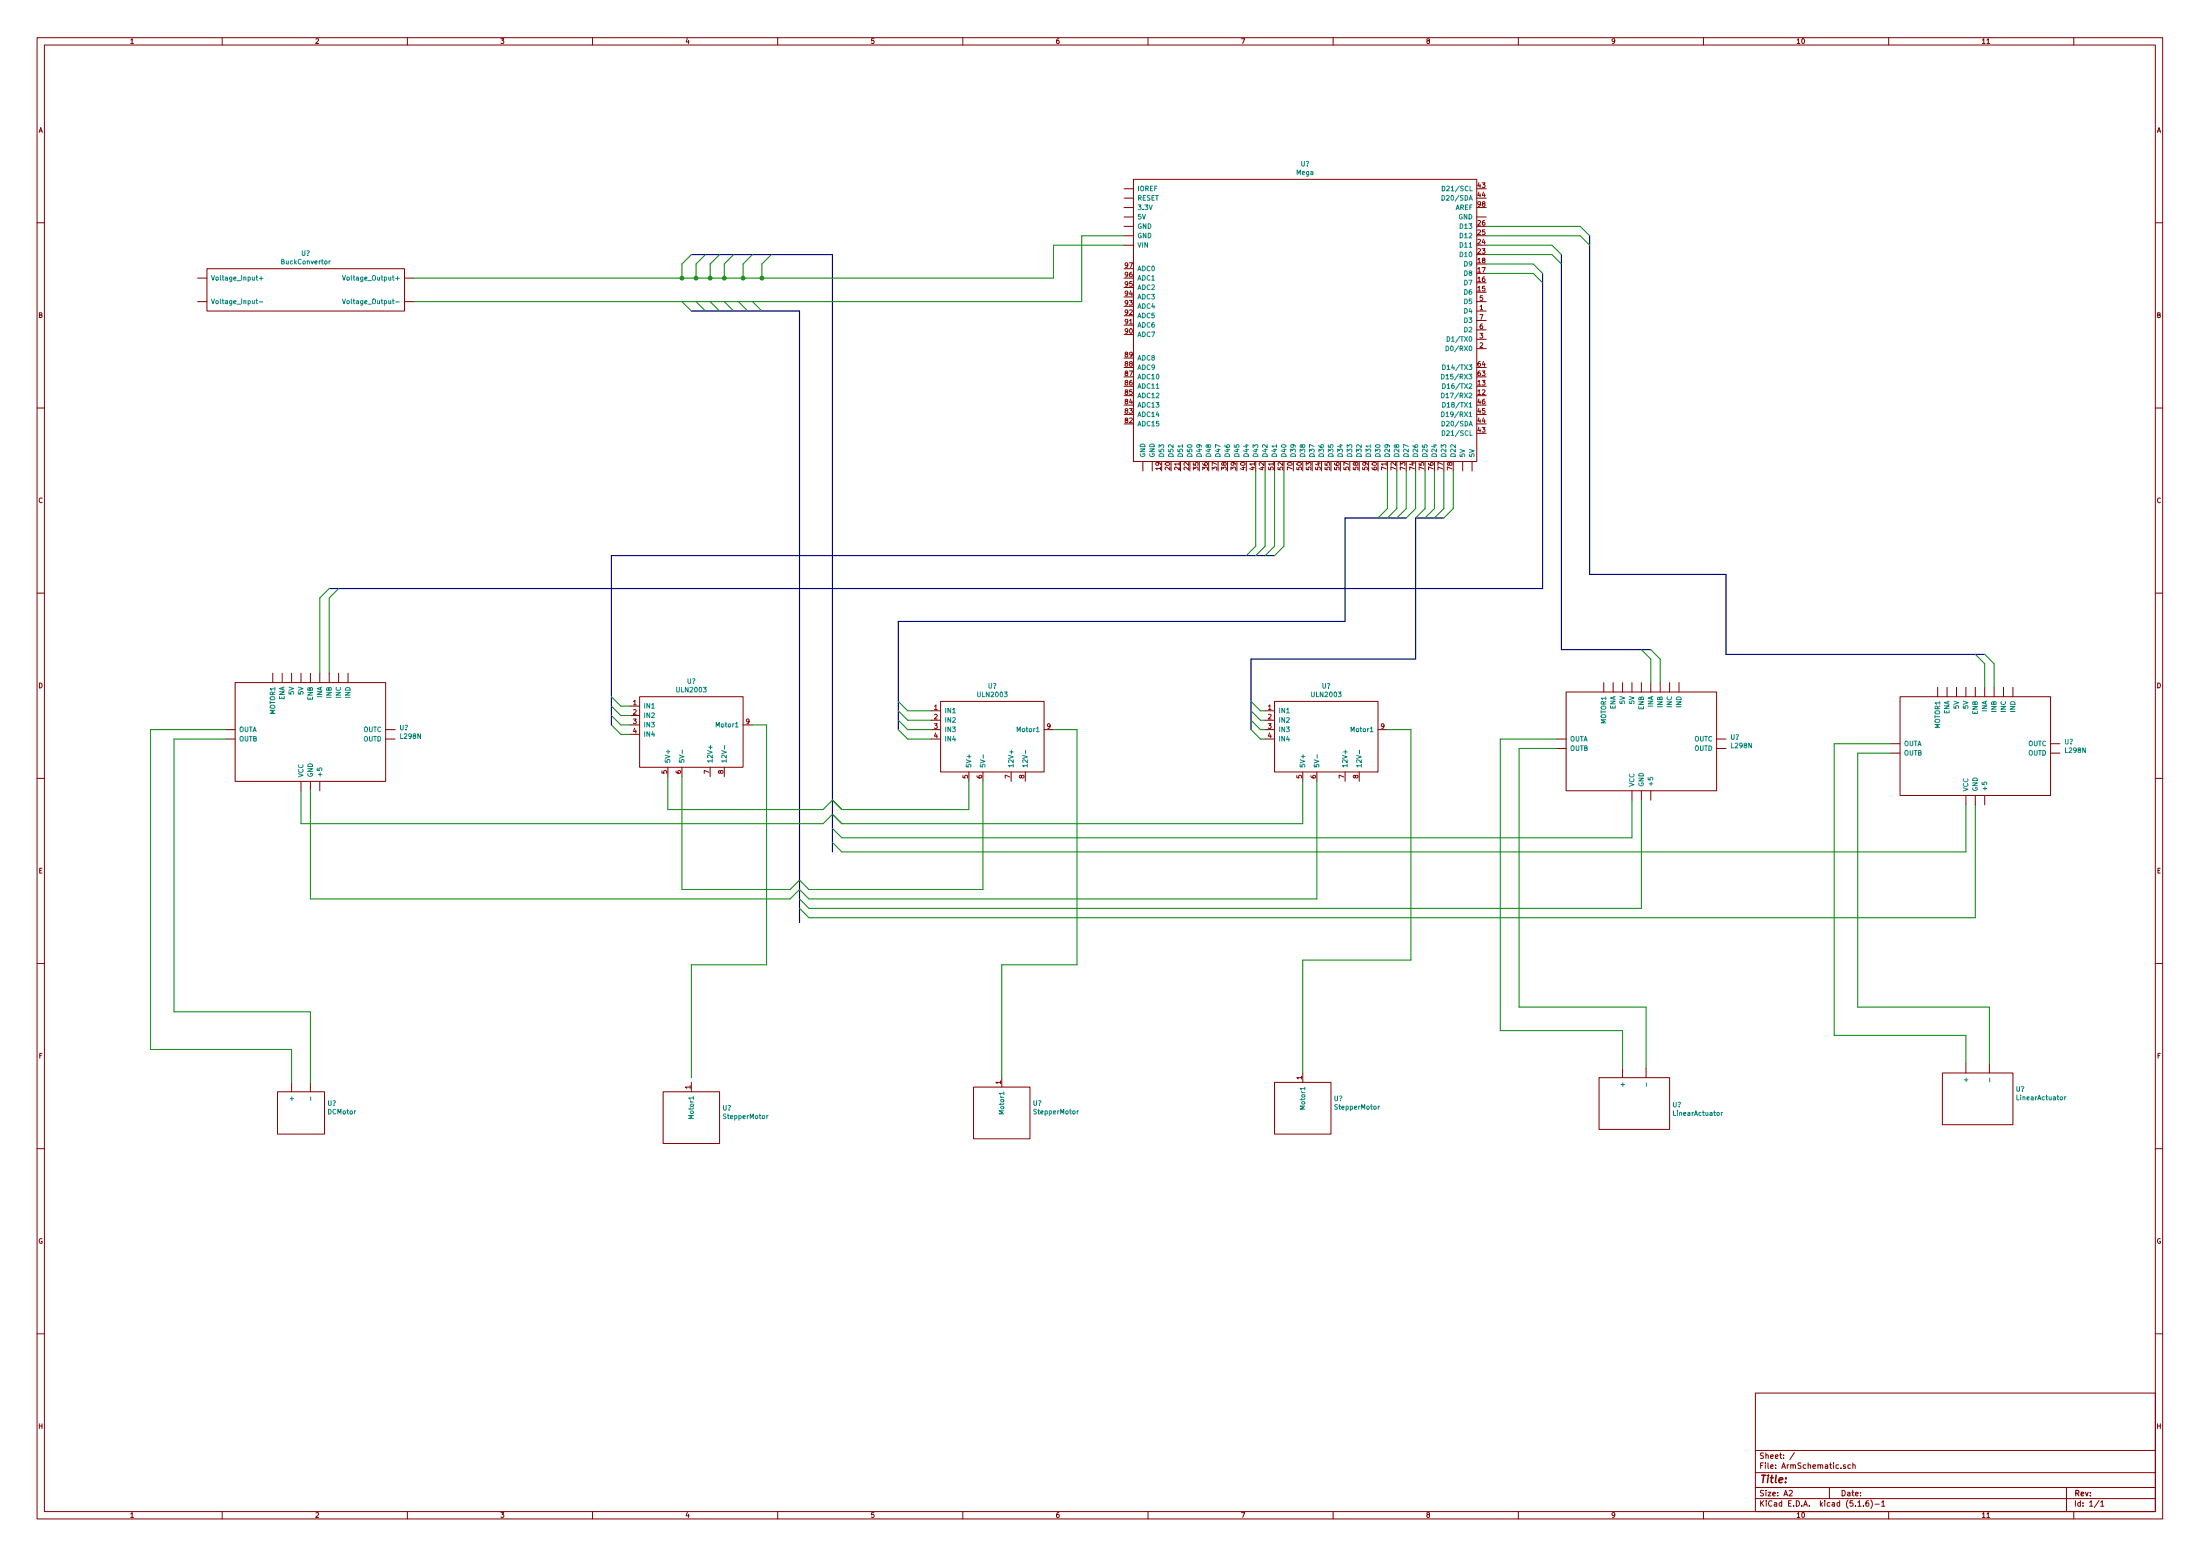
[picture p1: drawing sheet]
<svg xmlns="http://www.w3.org/2000/svg" width="594mm" height="420mm" viewBox="0 0 594 420" stroke-linecap="round" stroke-linejoin="round" font-family="sans-serif">
<g fill="none" stroke="#840000" stroke-width=".27">
<path d="M10 10.2h574v400h-574zM12 12.2h570v396h-570zM60 10.2v2M110 10.2v2M160 10.2v2M210 10.2v2M260 10.2v2M310 10.2v2M360 10.2v2M410 10.2v2M460 10.2v2M510 10.2v2"/>
<path d="M536.5 11.8h.8M560 10.2v2M303.5 56h2.6M303.5 58.6h2.6M303.5 51h2.6M303.5 53.5h2.6M306.1 48.4h92.7v76.2h-92.7zM398.8 58.6h2.5M10 60.2h2M53.3 75.1h2.6M55.9 72.6h53.3v11.4h-53.3zM109.2 75.1h2.6"/>
<path d="M303.5 63.7h2.6M303.5 61.1h2.6M303.5 66.2h2.6M582 60.2h2M53.3 81.4h2.6M109.2 81.4h2.6M398.8 84h2.5M398.8 94.1h2.5M398.8 91.6h2.5M398.8 81.4h2.5M398.8 89.1h2.5M398.8 86.5h2.5"/>
<path d="M10 110.2h2M582 110.2h2M308.6 124.6v2.6M311.1 124.6v2.6M395 124.6v2.6M397.5 124.6v2.6M10 160.2h2M582 160.2h2M61 199.6h2.5M61 197h2.5M63.5 184.3h40.6v26.7h-40.6zM73.7 181.8v2.5"/>
<path d="M76.2 181.8v2.5M78.7 181.8v2.5M81.3 181.8v2.5M83.8 181.8v2.5M86.4 181.8v2.5M88.9 181.8v2.5M91.4 181.8v2.5M94 181.8v2.5M104.1 199.6h2.6M104.1 197h2.6M170.2 190.7h2.5M170.2 193.2h2.5"/>
<path d="M170.2 195.7h2.5M170.2 198.3h2.5M172.7 188.1h28v19.1h-28zM200.7 195.7h2.5M251.5 199.6h2.5M251.5 191.9h2.5M251.5 194.5h2.5M251.5 197h2.5M254 189.4h27.9v19h-27.9zM281.9 197h2.6M341.6 199.6h2.6M341.6 191.9h2.6"/>
<path d="M341.6 194.5h2.6M341.6 197h2.6M344.2 189.4h27.9v19h-27.9zM372.1 197h2.5M420.4 199.6h2.5M422.9 186.9h40.6v26.6h-40.6zM433.1 184.3v2.6M435.6 184.3v2.6M438.1 184.3v2.6M440.7 184.3v2.6M443.2 184.3v2.6M445.8 184.3v2.6"/>
<path d="M448.3 184.3v2.6M450.8 184.3v2.6M453.4 184.3v2.6M463.5 199.6h2.6M513.1 188.1h40.6v26.7h-40.6zM523.2 185.6v2.5M525.8 185.6v2.5M528.3 185.6v2.5M530.9 185.6v2.5M533.4 185.6v2.5M535.9 185.6v2.5M538.5 185.6v2.5"/>
<path d="M541 185.6v2.5M543.6 185.6v2.5M10 210.2h2M81.3 211v2.5M83.8 211v2.5M86.4 211v2.5M180.3 207.2v2.5M184.1 207.2v2.5M191.8 207.2v2.5M195.6 207.2v2.5M261.6 208.4v2.6M265.4 208.4v2.6"/>
<path d="M273 208.4v2.6M276.9 208.4v2.6M351.8 208.4v2.6M355.6 208.4v2.6M363.2 208.4v2.6M367 208.4v2.6M420.4 202.1h2.5M440.7 213.5v2.6M443.2 213.5v2.6M445.8 213.5v2.6M463.5 202.1h2.6M510.5 200.8h2.6"/>
<path d="M510.5 203.4h2.6M530.9 214.8v2.5M533.4 214.8v2.5M535.9 214.8v2.5M553.7 200.8h2.6M553.7 203.4h2.6M582 210.2h2M10 260.2h2M582 260.2h2M74.9 294.8h12.7v11.4h-12.7zM78.7 292.3v2.5M83.8 292.3v2.5"/>
<path d="M179.1 294.8h15.2v14h-15.2zM186.7 292.3v2.5M262.9 293.5h15.2v14h-15.2zM270.5 291v2.5M344.2 292.3h15.2v13.9h-15.2zM351.8 289.7v2.6M431.8 291h19v14h-19zM438.1 288.5v2.5M444.5 288.5v2.5M524.5 289.7h19.1v14h-19.1zM530.9 287.2v2.5M537.2 287.2v2.5"/>
<path d="M10 310.2h2M582 310.2h2M10 360.2h2M474 376.2h108v32h-108zM582 360.2h2M474 397.7h108M474 391.7h108M484.6 392.2l-1.3 2M498.3 395.6l-.3-.1-.2 .2v.3l.5 .1v.3h-.5M499.7 395.6l-.4-.1-.3 .3 .1 .6h.6M500.3 395.6h.6l.1 .9M500.3 395v1.5"/>
<path d="M60 408.2v2M110 408.2v2M160 408.2v2M210 408.2v2M260 408.2v2M310 408.2v2M360 408.2v2M410 408.2v2M460 408.2v2M474 404.7h108M474 401.7h108M483.1 402.6l.6-.2 .3 .5-.9 1h.9"/>
<path d="M494 401.7v3M501.7 406.7h.8M503.2 406.6v.1M504.5 405.2l-.4 .1-.2 .3-.1 .8 .3 .3 .5-.1-.1-.7-.4-.1-.3 .3M505.2 405a1.71 1.71 0 0 1 0 2.3M506.3 406.2h1.2M508.1 405.7l.4-.5v1.5M508.1 406.7h.9M510 408.2v2M536.5 409.7h.8M558 401.7v6.5M560 408.2v2"/>
<path d="M566.8 405.1l-1.2 2M567.3 405.7l.4-.5v1.5M567.3 406.7h.8"/>
</g>
<g fill="none" stroke="#008484" stroke-width=".27">
<path d="M389.4 52.8a.64 .64 0 0 1 .7 .6 .64 .64 0 0 1-.7 .7zM389.5 50.3a.64 .64 0 0 1 .7 .6 .64 .64 0 0 1-.7 .6zM69.1 74.8h.5M69.3 74.4v1.1l.3 .2M70 75.2h1M70.5 74.7v1M88.8 70.5v.8M89.2 70.5l-.4 .2M92.5 74.4l.4 1.3 .4-1.3M69.1 81.2h.5M69.3 80.7v1.1l.3 .2M70 81.5h1"/>
<path d="M92.5 80.7l.4 1.3 .4-1.3M93.8 81.2h.3l.2 .2-.1 .6h-.3l-.3-.2zM389.6 98.5a.64 .64 0 0 1 .7 .7 .64 .64 0 0 1-.7 .6zM390.5 93.4a.64 .64 0 0 1 .7 .7 .64 .64 0 0 1-.7 .6zM390.8 90.9a.64 .64 0 0 1 .7 .6 .64 .64 0 0 1-.7 .7zM389.3 106.1a.64 .64 0 0 1 .7 .7 .64 .64 0 0 1-.7 .6zM389.3 111.2a.64 .64 0 0 1 .7 .7 .64 .64 0 0 1-.7 .6zM389.3 101.1a.64 .64 0 0 1 .7 .6 .64 .64 0 0 1-.7 .6zM389.4 113.8a.64 .64 0 0 1 .7 .6 .64 .64 0 0 1-.7 .6zM389.5 116.3a.64 .64 0 0 1 .7 .6 .64 .64 0 0 1-.7 .7zM389.6 103.6a.64 .64 0 0 1 .7 .6 .64 .64 0 0 1-.7 .7zM389.6 108.7a.64 .64 0 0 1 .7 .6 .64 .64 0 0 1-.7 .6z"/>
<path d="M319.3 120.1v.7M344.7 120.1v.7M370.1 120.1v.7M85.6 207.4v.6l.7 .1-.1-.6 .6-.1v.7M184.2 202.5v1M191.8 201.3v1M195.7 201.3v1M265.5 203.8v.9M273.1 202.6v.9M276.9 202.6v.9M355.7 203.8v.9M363.3 202.6v.9"/>
<path d="M367.1 202.6v.9M445.1 209.9v.7h.6l-.1-.6 .6-.1v.7M535.2 211.2v.6l.6 .1v-.6l.6-.1v.7M83.9 296.2v1M290.9 300v.8M291.2 300l-.3 .2M372.2 298.7v.8M372.5 298.7l-.3 .2M444.6 292.4v1M537.3 291.1v1M557.5 296.2v.8M557.9 296.2l-.4 .2"/>
<path d="M207.1 301.2v.9M207.4 301.2l-.3 .3M464.8 300.4v.8M465.2 300.4l-.4 .2"/>
</g>
<path d="M186.7 68.7h38.1v161.3M416.6 73.8v85.1h-327.7M421.6 68.7v106.7h24.2M429.3 63.7v91.4h36.8v21.6h69.8M186.7 84h29.2v165.1M379.7 139.9h-16.5v27.9h-120.6v29.2M389.9 139.9h-7.6v38.1h-44.5v19M344.2 150h-179.1v45.7" fill="none" stroke="#000084" stroke-width=".3"/>
<g fill="none" stroke="#008400" stroke-width=".27">
<path d="M186.7 68.7l-2.6 2.6v3.8M190.5 68.7l-2.5 2.6v3.8M194.3 68.7l-2.5 2.6v3.8M198.1 68.7l-2.5 2.6v3.8M203.2 68.7l-2.5 2.6v3.8M208.3 68.7l-2.6 2.6v3.8M303.5 63.7h-11.4v17.7h-180.3M303.5 66.2h-19v8.9h-172.7M401.3 63.7h25.4l2.6 2.5M401.3 66.2h17.8l2.5 2.5M401.3 73.8h12.7l2.6 2.6M401.3 71.3h12.7l2.6 2.5"/>
<path d="M401.3 68.7h17.8l2.5 2.6M401.3 61.1h25.4l2.6 2.6M184.1 81.4l2.6 2.6M188 81.4l2.5 2.6M191.8 81.4l2.5 2.6M195.6 81.4l2.5 2.6M199.4 81.4l2.5 2.6M203.2 81.4l2.5 2.6M339.1 127.2v20.3l-2.6 2.5M341.6 127.2v20.3l-2.5 2.5M344.2 127.2v20.3l-2.6 2.5M346.7 127.2v20.3l-2.5 2.5"/>
<path d="M374.6 127.2v10.1l-2.5 2.6M377.2 127.2v10.1l-2.6 2.6M379.7 127.2v10.1l-2.5 2.6M382.3 127.2v10.1l-2.6 2.6M384.8 127.2v10.1l-2.5 2.6M387.3 127.2v10.1l-2.5 2.6M389.9 127.2v10.1l-2.6 2.6M392.4 127.2v10.1l-2.5 2.6M88.9 158.9l-2.5 2.6v20.3M91.4 158.9l-2.5 2.6v20.3M443.2 175.4l2.6 2.6v6.3M445.8 175.4l2.5 2.6v6.3"/>
<path d="M533.4 176.7l2.5 2.5v6.4M535.9 176.7l2.6 2.5v6.4M61 197h-20.4v86.4h38.1v8.9M61 199.6h-14v73.6h36.8v19.1M165.1 190.7l2.5 2.5h2.6M165.1 193.2l2.5 2.5h2.6M165.1 195.7l2.5 2.6h2.6M165.1 188.1l2.5 2.6h2.6M203.2 195.7h3.8v64.8h-20.3v30.5M242.6 194.5l2.5 2.5h6.4M242.6 189.4l2.5 2.5h6.4M242.6 197l2.5 2.6h6.4"/>
<path d="M242.6 191.9l2.5 2.6h6.4M284.5 197h6.3v63.5h-20.3v30.5M337.8 194.5l2.6 2.5h1.2M337.8 189.4l2.6 2.5h1.2M337.8 197l2.6 2.6h1.2M337.8 191.9l2.6 2.6h1.2M374.6 197h6.4v62.2h-29.2v30.5M420.4 199.6h-15.3v78.7h33v10.2M180.3 209.7v8.9h41.9l2.6-2.5 2.5 2.5h34.3v-7.6M184.1 209.7v30.5h29.3l2.5-2.5 2.5 2.5h47v-29.2M351.8 211v11.4h-124.5l-2.5-2.5-2.6 2.5h-140.9v-8.9M355.6 211v31.7h-137.2l-2.5-2.5-2.5 2.5h-129.6v-29.2"/>
<path d="M420.4 202.1h-10.2v69.8h34.3v16.6M440.7 216.1v10.1h-213.4l-2.5-2.5M443.2 216.1v29.2h-224.8l-2.5-2.6M510.5 200.8h-15.2v78.8h35.6v7.6M510.5 203.4h-8.9v68.5h35.6v15.3M530.9 217.3v12.7h-303.6l-2.5-2.5M533.4 217.3v30.5h-315l-2.5-2.5"/>
</g>
<g fill="#008400" stroke="#008400" stroke-width=".27">
<circle cx="191.8" cy="75.1" r=".51"/>
<circle cx="188" cy="75.1" r=".51"/>
<circle cx="195.6" cy="75.1" r=".51"/>
<circle cx="184.1" cy="75.1" r=".51"/>
<circle cx="200.7" cy="75.1" r=".51"/>
<circle cx="205.7" cy="75.1" r=".51"/>
</g>
<text font-size="2.8" fill="#840000" x="475" y="400.4">Title:</text>
<g font-size="2.1" fill="#840000">
<text x="475" y="393.9">Sheet: /</text>
<text x="475" y="396.6">File: ArmSchematic.sch</text>
<text x="475" y="406.8">KiCad E.D.A. kicad (5.1.6)-1</text>
<text x="475" y="404">Size: A2</text>
<text x="497" y="404">Date:</text>
<text x="560" y="404">Rev:</text>
<text x="560" y="406.8">Id: 1/1</text>
</g>
<g font-size="1.8" fill="#840000">
<text x="35" y="11.8">1</text>
<text x="85" y="11.8">2</text>
<text x="135" y="11.8">3</text>
<text x="185" y="11.8">4</text>
<text x="235" y="11.8">5</text>
<text x="285" y="11.8">6</text>
<text x="335" y="11.8">7</text>
<text x="385" y="11.8">8</text>
<text x="435" y="11.8">9</text>
<text x="485" y="11.8">10</text>
<text x="535" y="11.8">11</text>
<text x="10.4" y="35.8">A</text>
<text x="582.4" y="35.8">A</text>
<text x="399.1" y="50.7">43</text>
<text x="399.1" y="53.3">44</text>
<text x="399.1" y="55.8">98</text>
<text x="399.1" y="66">24</text>
<text x="399.1" y="63.4">25</text>
<text x="399.1" y="60.9">26</text>
<text x="399.1" y="71">18</text>
<text x="399.1" y="68.5">23</text>
<text x="303.8" y="77.4">95</text>
<text x="303.8" y="74.8">96</text>
<text x="303.8" y="72.3">97</text>
<text x="399.1" y="76.1">16</text>
<text x="399.1" y="73.6">17</text>
<text x="303.8" y="82.5">93</text>
<text x="303.8" y="79.9">94</text>
<text x="399.1" y="78.7">15</text>
<text x="399.6" y="83.7">1</text>
<text x="399.6" y="81.2">5</text>
<text x="10.4" y="85.8">B</text>
<text x="303.8" y="87.5">91</text>
<text x="303.8" y="85">92</text>
<text x="399.6" y="88.8">6</text>
<text x="399.6" y="86.3">7</text>
<text x="582.4" y="85.8">B</text>
<text x="303.8" y="90.1">90</text>
<text x="399.6" y="93.9">2</text>
<text x="399.6" y="91.4">3</text>
<text x="303.8" y="101.5">87</text>
<text x="303.8" y="99">88</text>
<text x="303.8" y="96.4">89</text>
<text x="399.1" y="101.5">63</text>
<text x="399.1" y="99">64</text>
<text x="303.8" y="106.6">85</text>
<text x="303.8" y="104.1">86</text>
<text x="399.1" y="106.6">12</text>
<text x="399.1" y="104.1">13</text>
<text x="303.8" y="111.7">83</text>
<text x="303.8" y="109.1">84</text>
<text x="399.1" y="111.7">45</text>
<text x="399.1" y="109.1">46</text>
<text x="303.8" y="114.2">82</text>
<text x="399.1" y="116.8">43</text>
<text x="399.1" y="114.2">44</text>
<text x="313.4" y="126.9" transform="rotate(-90 313.4 126.9)">19</text>
<text x="316" y="126.9" transform="rotate(-90 316 126.9)">20</text>
<text x="318.5" y="126.9" transform="rotate(-90 318.5 126.9)">21</text>
<text x="321.1" y="126.9" transform="rotate(-90 321.1 126.9)">22</text>
<text x="323.6" y="126.9" transform="rotate(-90 323.6 126.9)">35</text>
<text x="326.1" y="126.9" transform="rotate(-90 326.1 126.9)">36</text>
<text x="328.7" y="126.9" transform="rotate(-90 328.7 126.9)">37</text>
<text x="331.2" y="126.9" transform="rotate(-90 331.2 126.9)">38</text>
<text x="333.8" y="126.9" transform="rotate(-90 333.8 126.9)">39</text>
<text x="336.3" y="126.9" transform="rotate(-90 336.3 126.9)">40</text>
<text x="338.8" y="126.9" transform="rotate(-90 338.8 126.9)">41</text>
<text x="341.4" y="126.9" transform="rotate(-90 341.4 126.9)">42</text>
<text x="343.9" y="126.9" transform="rotate(-90 343.9 126.9)">51</text>
<text x="346.5" y="126.9" transform="rotate(-90 346.5 126.9)">52</text>
<text x="349" y="126.9" transform="rotate(-90 349 126.9)">70</text>
<text x="351.5" y="126.9" transform="rotate(-90 351.5 126.9)">50</text>
<text x="354.1" y="126.9" transform="rotate(-90 354.1 126.9)">53</text>
<text x="356.6" y="126.9" transform="rotate(-90 356.6 126.9)">54</text>
<text x="359.2" y="126.9" transform="rotate(-90 359.2 126.9)">55</text>
<text x="361.7" y="126.9" transform="rotate(-90 361.7 126.9)">56</text>
<text x="364.2" y="126.9" transform="rotate(-90 364.2 126.9)">57</text>
<text x="366.8" y="126.9" transform="rotate(-90 366.8 126.9)">58</text>
<text x="369.3" y="126.9" transform="rotate(-90 369.3 126.9)">59</text>
<text x="371.9" y="126.9" transform="rotate(-90 371.9 126.9)">60</text>
<text x="374.4" y="126.9" transform="rotate(-90 374.4 126.9)">71</text>
<text x="376.9" y="126.9" transform="rotate(-90 376.9 126.9)">72</text>
<text x="379.5" y="126.9" transform="rotate(-90 379.5 126.9)">73</text>
<text x="382" y="126.9" transform="rotate(-90 382 126.9)">74</text>
<text x="384.6" y="126.9" transform="rotate(-90 384.6 126.9)">75</text>
<text x="387.1" y="126.9" transform="rotate(-90 387.1 126.9)">76</text>
<text x="389.6" y="126.9" transform="rotate(-90 389.6 126.9)">77</text>
<text x="392.2" y="126.9" transform="rotate(-90 392.2 126.9)">78</text>
<text x="10.4" y="135.8">C</text>
<text x="582.4" y="135.8">C</text>
<text x="10.4" y="185.8">D</text>
<text x="582.4" y="185.8">D</text>
<text x="171" y="190.4">1</text>
<text x="252.2" y="191.7">1</text>
<text x="342.4" y="191.7">1</text>
<text x="171" y="193">2</text>
<text x="171" y="195.5">3</text>
<text x="201.4" y="195.5">9</text>
<text x="252.2" y="194.2">2</text>
<text x="252.2" y="196.8">3</text>
<text x="282.7" y="196.8">9</text>
<text x="342.4" y="194.2">2</text>
<text x="342.4" y="196.8">3</text>
<text x="372.9" y="196.8">9</text>
<text x="171" y="198">4</text>
<text x="252.2" y="199.3">4</text>
<text x="342.4" y="199.3">4</text>
<text x="180.1" y="208.9" transform="rotate(-90 180.1 208.9)">5</text>
<text x="183.9" y="208.9" transform="rotate(-90 183.9 208.9)">6</text>
<text x="191.5" y="208.9" transform="rotate(-90 191.5 208.9)">7</text>
<text x="195.3" y="208.9" transform="rotate(-90 195.3 208.9)">8</text>
<text x="261.4" y="210.2" transform="rotate(-90 261.4 210.2)">5</text>
<text x="265.2" y="210.2" transform="rotate(-90 265.2 210.2)">6</text>
<text x="272.8" y="210.2" transform="rotate(-90 272.8 210.2)">7</text>
<text x="276.6" y="210.2" transform="rotate(-90 276.6 210.2)">8</text>
<text x="351.5" y="210.2" transform="rotate(-90 351.5 210.2)">5</text>
<text x="355.3" y="210.2" transform="rotate(-90 355.3 210.2)">6</text>
<text x="363" y="210.2" transform="rotate(-90 363 210.2)">7</text>
<text x="366.8" y="210.2" transform="rotate(-90 366.8 210.2)">8</text>
<text x="10.4" y="235.8">E</text>
<text x="582.4" y="235.8">E</text>
<text x="10.5" y="285.8">F</text>
<text x="582.5" y="285.8">F</text>
<text x="270.3" y="292.8" transform="rotate(-90 270.3 292.8)">1</text>
<text x="351.5" y="291.5" transform="rotate(-90 351.5 291.5)">1</text>
<text x="186.4" y="294" transform="rotate(-90 186.4 294)">1</text>
<text x="10.3" y="335.8">G</text>
<text x="582.3" y="335.8">G</text>
<text x="10.4" y="385.8">H</text>
<text x="582.4" y="385.8">H</text>
<text x="35" y="409.8">1</text>
<text x="85" y="409.8">2</text>
<text x="135" y="409.8">3</text>
<text x="185" y="409.8">4</text>
<text x="235" y="409.8">5</text>
<text x="285" y="409.8">6</text>
<text x="335" y="409.8">7</text>
<text x="385" y="409.8">8</text>
<text x="435" y="409.8">9</text>
<text x="485" y="409.8">10</text>
<text x="535" y="409.8">11</text>
</g>
<g font-size="1.8" fill="#008484">
<text x="350.2" y="47.2">Mega</text>
<text x="351.3" y="44.9">U?</text>
<text x="307.1" y="51.6">IOREF</text>
<text x="390.5" y="51.6">D21/SCL</text>
<text x="307.1" y="56.7">3.3V</text>
<text x="307.1" y="59.2">5V</text>
<text x="307.1" y="54.1">RESET</text>
<text x="390.3" y="54.1">D20/SDA</text>
<text x="392.9" y="56.7">AREF</text>
<text x="393.8" y="59.2">GND</text>
<text x="307.1" y="64.3">GND</text>
<text x="307.1" y="61.8">GND</text>
<text x="394.5" y="64.3">D12</text>
<text x="394.5" y="61.8">D13</text>
<text x="76.2" y="71.4">BuckConvertor</text>
<text x="81.4" y="69.1">U?</text>
<text x="307.1" y="66.8">VIN</text>
<text x="394.5" y="69.4">D10</text>
<text x="394.5" y="66.8">D11</text>
<text x="395.5" y="71.9">D9</text>
<text x="56.9" y="75.7">Voltage_Input+</text>
<text x="94" y="75.7">Voltage_Output+</text>
<text x="307.1" y="75.7">ADC1</text>
<text x="307.1" y="73.2">ADC0</text>
<text x="395.5" y="77">D7</text>
<text x="395.5" y="74.5">D8</text>
<text x="56.9" y="82.1">Voltage_Input-</text>
<text x="94.4" y="82.1">Voltage_Output-</text>
<text x="307.1" y="83.4">ADC4</text>
<text x="307.1" y="80.8">ADC3</text>
<text x="307.1" y="78.3">ADC2</text>
<text x="395.5" y="79.5">D6</text>
<text x="395.5" y="82.1">D5</text>
<text x="307.1" y="88.4">ADC6</text>
<text x="307.1" y="85.9">ADC5</text>
<text x="395.5" y="84.6">D4</text>
<text x="395.5" y="89.7">D2</text>
<text x="395.5" y="87.2">D3</text>
<text x="307.1" y="91">ADC7</text>
<text x="391.6" y="94.8">D0/RX0</text>
<text x="391.8" y="92.2">D1/TX0</text>
<text x="307.1" y="99.9">ADC9</text>
<text x="307.1" y="97.3">ADC8</text>
<text x="390.8" y="99.9">D14/TX3</text>
<text x="307.1" y="107.5">ADC12</text>
<text x="307.1" y="104.9">ADC11</text>
<text x="307.1" y="102.4">ADC10</text>
<text x="390.6" y="107.5">D17/RX2</text>
<text x="390.6" y="102.4">D15/RX3</text>
<text x="390.8" y="104.9">D16/TX2</text>
<text x="307.1" y="112.6">ADC14</text>
<text x="307.1" y="110">ADC13</text>
<text x="390.6" y="112.6">D19/RX1</text>
<text x="390.8" y="110">D18/TX1</text>
<text x="307.1" y="115.1">ADC15</text>
<text x="390.3" y="115.1">D20/SDA</text>
<text x="390.5" y="117.6">D21/SCL</text>
<text x="309.2" y="123.6" transform="rotate(-90 309.2 123.6)">GND</text>
<text x="311.8" y="123.6" transform="rotate(-90 311.8 123.6)">GND</text>
<text x="314.3" y="123.6" transform="rotate(-90 314.3 123.6)">D53</text>
<text x="316.9" y="123.6" transform="rotate(-90 316.9 123.6)">D52</text>
<text x="319.4" y="123.6" transform="rotate(-90 319.4 123.6)">D51</text>
<text x="321.9" y="123.6" transform="rotate(-90 321.9 123.6)">D50</text>
<text x="324.5" y="123.6" transform="rotate(-90 324.5 123.6)">D49</text>
<text x="327" y="123.6" transform="rotate(-90 327 123.6)">D48</text>
<text x="329.6" y="123.6" transform="rotate(-90 329.6 123.6)">D47</text>
<text x="332.1" y="123.6" transform="rotate(-90 332.1 123.6)">D46</text>
<text x="334.6" y="123.6" transform="rotate(-90 334.6 123.6)">D45</text>
<text x="337.2" y="123.6" transform="rotate(-90 337.2 123.6)">D44</text>
<text x="339.7" y="123.6" transform="rotate(-90 339.7 123.6)">D43</text>
<text x="342.3" y="123.6" transform="rotate(-90 342.3 123.6)">D42</text>
<text x="344.8" y="123.6" transform="rotate(-90 344.8 123.6)">D41</text>
<text x="347.3" y="123.6" transform="rotate(-90 347.3 123.6)">D40</text>
<text x="349.9" y="123.6" transform="rotate(-90 349.9 123.6)">D39</text>
<text x="352.4" y="123.6" transform="rotate(-90 352.4 123.6)">D38</text>
<text x="355" y="123.6" transform="rotate(-90 355 123.6)">D37</text>
<text x="357.5" y="123.6" transform="rotate(-90 357.5 123.6)">D36</text>
<text x="360" y="123.6" transform="rotate(-90 360 123.6)">D35</text>
<text x="362.6" y="123.6" transform="rotate(-90 362.6 123.6)">D34</text>
<text x="365.1" y="123.6" transform="rotate(-90 365.1 123.6)">D33</text>
<text x="367.7" y="123.6" transform="rotate(-90 367.7 123.6)">D32</text>
<text x="370.2" y="123.6" transform="rotate(-90 370.2 123.6)">D31</text>
<text x="372.7" y="123.6" transform="rotate(-90 372.7 123.6)">D30</text>
<text x="375.3" y="123.6" transform="rotate(-90 375.3 123.6)">D29</text>
<text x="377.8" y="123.6" transform="rotate(-90 377.8 123.6)">D28</text>
<text x="380.4" y="123.6" transform="rotate(-90 380.4 123.6)">D27</text>
<text x="382.9" y="123.6" transform="rotate(-90 382.9 123.6)">D26</text>
<text x="385.4" y="123.6" transform="rotate(-90 385.4 123.6)">D25</text>
<text x="388" y="123.6" transform="rotate(-90 388 123.6)">D24</text>
<text x="390.5" y="123.6" transform="rotate(-90 390.5 123.6)">D23</text>
<text x="393.1" y="123.6" transform="rotate(-90 393.1 123.6)">D22</text>
<text x="395.6" y="123.6" transform="rotate(-90 395.6 123.6)">5V</text>
<text x="398.1" y="123.6" transform="rotate(-90 398.1 123.6)">5V</text>
<text x="185.5" y="184.6">U?</text>
<text x="266.8" y="185.9">U?</text>
<text x="357" y="185.9">U?</text>
<text x="76.8" y="189.1" transform="rotate(-90 76.8 189.1)">ENA</text>
<text x="79.4" y="187.5" transform="rotate(-90 79.4 187.5)">5V</text>
<text x="81.9" y="187.5" transform="rotate(-90 81.9 187.5)">5V</text>
<text x="84.5" y="189.1" transform="rotate(-90 84.5 189.1)">ENB</text>
<text x="87" y="188.4" transform="rotate(-90 87 188.4)">INA</text>
<text x="89.5" y="188.4" transform="rotate(-90 89.5 188.4)">INB</text>
<text x="92.1" y="188.4" transform="rotate(-90 92.1 188.4)">INC</text>
<text x="94.6" y="188.4" transform="rotate(-90 94.6 188.4)">IND</text>
<text x="173.7" y="191.3">IN1</text>
<text x="182.9" y="186.9">ULN2003</text>
<text x="264.2" y="188.2">ULN2003</text>
<text x="354.4" y="188.2">ULN2003</text>
<text x="436.2" y="191.6" transform="rotate(-90 436.2 191.6)">ENA</text>
<text x="438.8" y="190" transform="rotate(-90 438.8 190)">5V</text>
<text x="441.3" y="190" transform="rotate(-90 441.3 190)">5V</text>
<text x="443.9" y="191.6" transform="rotate(-90 443.9 191.6)">ENB</text>
<text x="446.4" y="190.9" transform="rotate(-90 446.4 190.9)">INA</text>
<text x="448.9" y="190.9" transform="rotate(-90 448.9 190.9)">INB</text>
<text x="451.5" y="190.9" transform="rotate(-90 451.5 190.9)">INC</text>
<text x="454" y="190.9" transform="rotate(-90 454 190.9)">IND</text>
<text x="529" y="191.3" transform="rotate(-90 529 191.3)">5V</text>
<text x="531.5" y="191.3" transform="rotate(-90 531.5 191.3)">5V</text>
<text x="64.5" y="197.7">OUTA</text>
<text x="74.3" y="192.9" transform="rotate(-90 74.3 192.9)">MOTOR1</text>
<text x="98.1" y="197.7">OUTC</text>
<text x="107.9" y="197.2">U?</text>
<text x="173.7" y="193.8">IN2</text>
<text x="173.7" y="196.4">IN3</text>
<text x="193.8" y="196.4">Motor1</text>
<text x="255" y="192.6">IN1</text>
<text x="255" y="195.1">IN2</text>
<text x="255" y="197.7">IN3</text>
<text x="275" y="197.7">Motor1</text>
<text x="345.2" y="192.6">IN1</text>
<text x="345.2" y="195.1">IN2</text>
<text x="345.2" y="197.7">IN3</text>
<text x="365.2" y="197.7">Motor1</text>
<text x="433.7" y="195.4" transform="rotate(-90 433.7 195.4)">MOTOR1</text>
<text x="523.9" y="196.7" transform="rotate(-90 523.9 196.7)">MOTOR1</text>
<text x="526.4" y="192.9" transform="rotate(-90 526.4 192.9)">ENA</text>
<text x="534" y="192.9" transform="rotate(-90 534 192.9)">ENB</text>
<text x="536.6" y="192.2" transform="rotate(-90 536.6 192.2)">INA</text>
<text x="539.1" y="192.2" transform="rotate(-90 539.1 192.2)">INB</text>
<text x="541.7" y="192.2" transform="rotate(-90 541.7 192.2)">INC</text>
<text x="544.2" y="192.2" transform="rotate(-90 544.2 192.2)">IND</text>
<text x="64.5" y="200.2">OUTB</text>
<text x="98.1" y="200.2">OUTD</text>
<text x="108.2" y="199.5">L298N</text>
<text x="173.7" y="198.9">IN4</text>
<text x="255" y="200.2">IN4</text>
<text x="345.2" y="200.2">IN4</text>
<text x="423.9" y="200.2">OUTA</text>
<text x="423.9" y="202.7">OUTB</text>
<text x="457.5" y="200.2">OUTC</text>
<text x="457.5" y="202.7">OUTD</text>
<text x="467.3" y="199.7">U?</text>
<text x="467.6" y="202">L298N</text>
<text x="514.1" y="201.5">OUTA</text>
<text x="547.7" y="201.5">OUTC</text>
<text x="557.5" y="201">U?</text>
<text x="557.8" y="203.3">L298N</text>
<text x="81.9" y="210" transform="rotate(-90 81.9 210)">VCC</text>
<text x="84.5" y="210" transform="rotate(-90 84.5 210)">GND</text>
<text x="87" y="210" transform="rotate(-90 87 210)">+5</text>
<text x="181" y="206.2" transform="rotate(-90 181 206.2)">5V+</text>
<text x="184.8" y="206.2" transform="rotate(-90 184.8 206.2)">5V-</text>
<text x="192.4" y="206.2" transform="rotate(-90 192.4 206.2)">12V+</text>
<text x="196.2" y="206.2" transform="rotate(-90 196.2 206.2)">12V-</text>
<text x="262.3" y="207.4" transform="rotate(-90 262.3 207.4)">5V+</text>
<text x="266.1" y="207.4" transform="rotate(-90 266.1 207.4)">5V-</text>
<text x="273.7" y="207.4" transform="rotate(-90 273.7 207.4)">12V+</text>
<text x="277.5" y="207.4" transform="rotate(-90 277.5 207.4)">12V-</text>
<text x="352.4" y="207.4" transform="rotate(-90 352.4 207.4)">5V+</text>
<text x="356.2" y="207.4" transform="rotate(-90 356.2 207.4)">5V-</text>
<text x="363.9" y="207.4" transform="rotate(-90 363.9 207.4)">12V+</text>
<text x="367.7" y="207.4" transform="rotate(-90 367.7 207.4)">12V-</text>
<text x="514.1" y="204">OUTB</text>
<text x="547.7" y="204">OUTD</text>
<text x="441.3" y="212.5" transform="rotate(-90 441.3 212.5)">VCC</text>
<text x="443.9" y="212.5" transform="rotate(-90 443.9 212.5)">GND</text>
<text x="446.4" y="212.5" transform="rotate(-90 446.4 212.5)">+5</text>
<text x="531.5" y="213.8" transform="rotate(-90 531.5 213.8)">VCC</text>
<text x="534" y="213.8" transform="rotate(-90 534 213.8)">GND</text>
<text x="536.6" y="213.8" transform="rotate(-90 536.6 213.8)">+5</text>
<text x="438.8" y="293.1" transform="rotate(-90 438.8 293.1)">+</text>
<text x="531.5" y="291.8" transform="rotate(-90 531.5 291.8)">+</text>
<text x="79.4" y="296.9" transform="rotate(-90 79.4 296.9)">+</text>
<text x="88.4" y="298.6">U?</text>
<text x="195.1" y="299.8">U?</text>
<text x="278.9" y="298.6">U?</text>
<text x="352.4" y="299.2" transform="rotate(-90 352.4 299.2)">Motor1</text>
<text x="360.2" y="297.3">U?</text>
<text x="360.7" y="299.6">StepperMotor</text>
<text x="451.7" y="299">U?</text>
<text x="544.4" y="294.8">U?</text>
<text x="544.9" y="297.1">LinearActuator</text>
<text x="88.6" y="300.9">DCMotor</text>
<text x="187.3" y="301.7" transform="rotate(-90 187.3 301.7)">Motor1</text>
<text x="195.6" y="302.1">StepperMotor</text>
<text x="271.1" y="300.4" transform="rotate(-90 271.1 300.4)">Motor1</text>
<text x="279.4" y="300.9">StepperMotor</text>
<text x="452.2" y="301.3">LinearActuator</text>
</g>
</svg>
